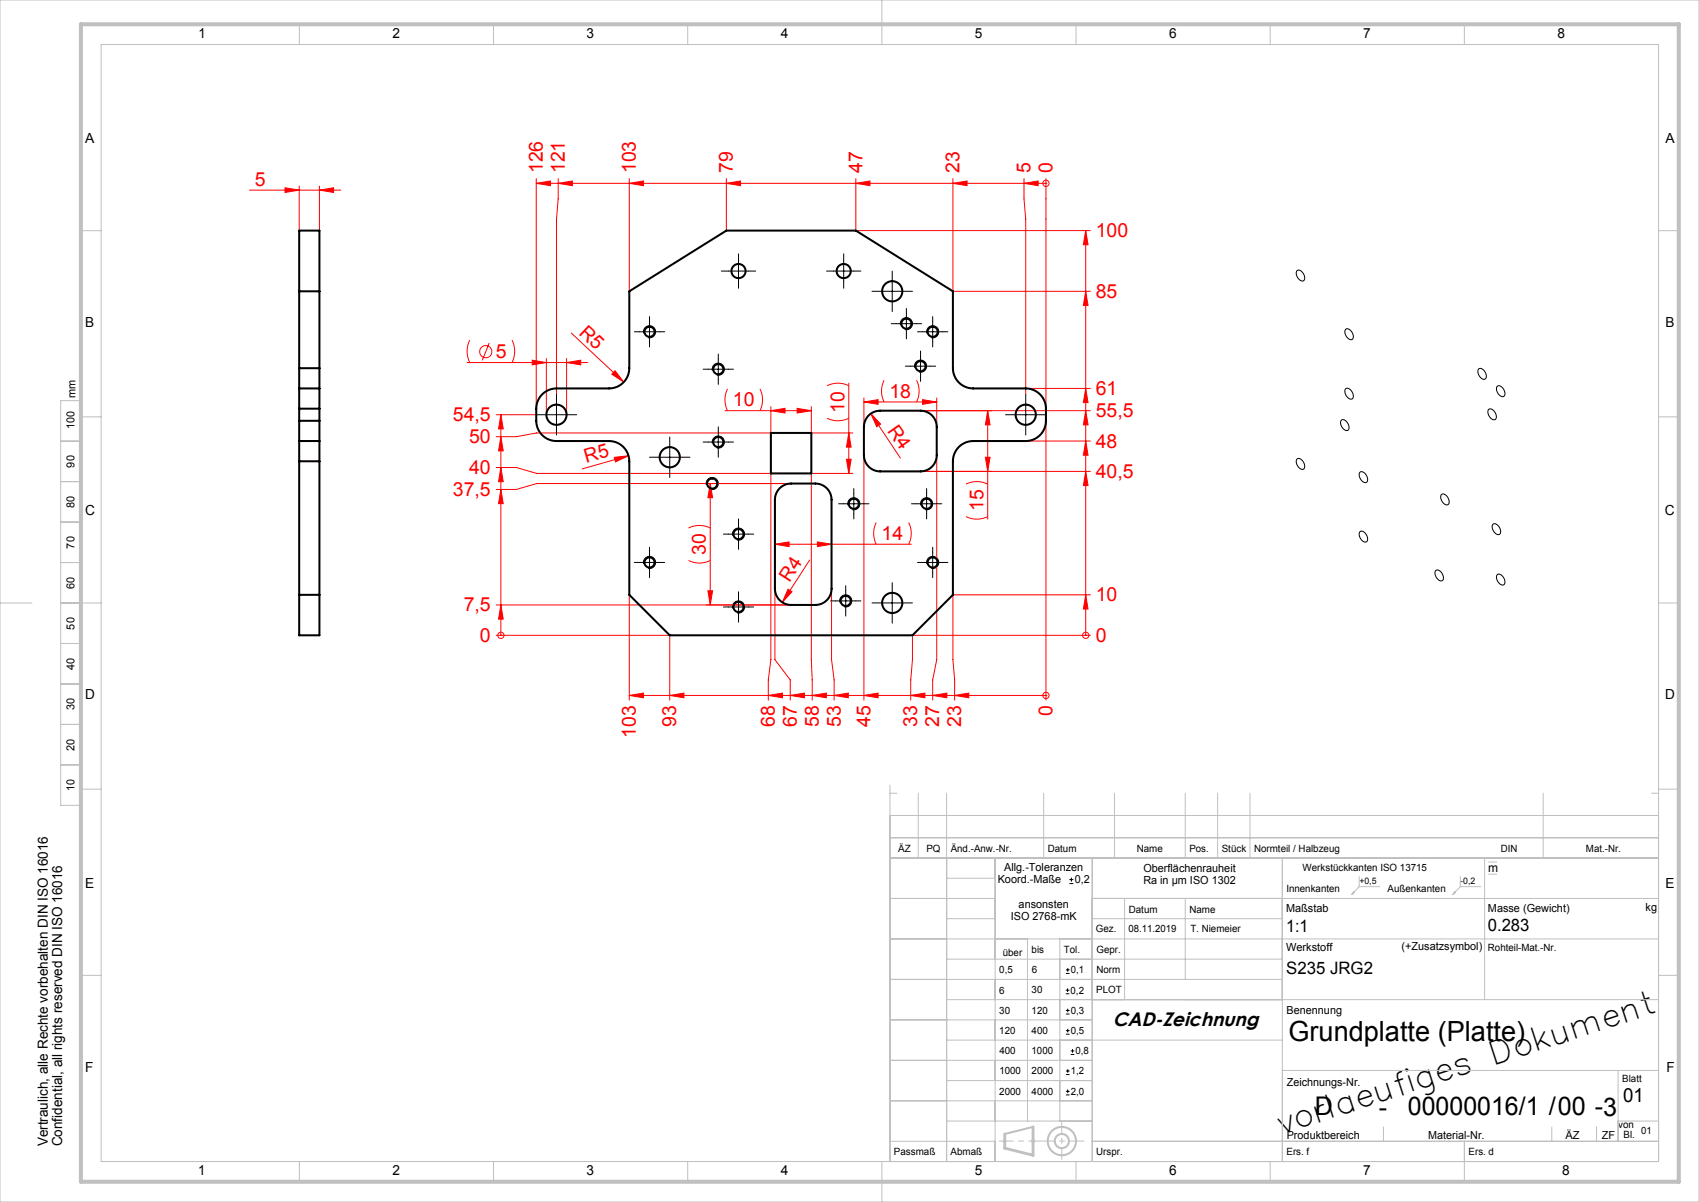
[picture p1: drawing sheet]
<svg xmlns="http://www.w3.org/2000/svg" width="420mm" height="297mm" viewBox="0 0 420 297" stroke-linecap="round" stroke-linejoin="round" font-family="sans-serif">
<g fill="none" stroke="#f00" stroke-width=".25">
<path d="M61.7 47h22.5M70.5 46.4l3.5 .6-3.5 .6zM74 46v11M79 47l3.5-.6v1.2zM79 46v11M132.6 45.3l3.5-.6v1.2zM132.6 45.3h126M132.6 44.1v56.9M138 44.1v5l-.4 5v43.4M138 45.3l3.5-.6v1.2zM155.6 45.3l3.5-.6v1.2zM155.6 44.1v27.9"/>
<path d="M179.6 44.1v12.9M179.6 45.3l3.5-.6v1.2zM211.6 45.3l3.5-.6v1.2zM211.6 44.1v12.9h58M235.6 44.1v27.9h34M235.6 45.3l3.5-.6v1.2zM253.1 44.1v5l.5 5v43.4M253.1 45.3l3.5-.6v1.2zM258.6 45.3h.1M258.6 44.1v56.9M268.4 57v100M268.4 57l.6 3.5h-1.2z"/>
<path d="M268.4 72l.6 3.5h-1.2zM115.5 89.6h29.8M116.1 84a6.2 6.2 0 0 0 0 5.6M120.9 84.7l-1.7 4.3M126.6 84a6.2 6.2 0 0 1 0 5.6M131.6 89l3.5 .6-3.5 .6zM135.1 88.6v13.9M140.1 89.6l3.5-.6v1.2zM140.1 88.6v13.9M141.2 82.3l13 12.1M152 91.6l2.2 2.8-3-2zM179.8 96.1a6 6 0 0 0 0 5.4"/>
<path d="M187.9 96.1a6 6 0 0 1 0 5.4M204.5 95.3a6 6 0 0 1 5.3 0M209.8 94.7v22.3M213.6 98.3v7.2M213.6 99.3h18M213.6 99.3l3.5-.6v1.2zM218.6 94a6 6 0 0 0 0 5.3M226.6 94a6 6 0 0 1 0 5.3M228.1 98.7l3.5 .6-3.5 .6zM231.6 98.3v7.2M253.6 96h16M268.4 96l.6 3.5h-1.2z"/>
<path d="M122.7 115.5h5l5 1.5h57.9v46l-.7 5v5M122.7 102.5h9.9M123.8 102.5v54.5M123.8 115.5l.6 3.5h-1.2zM123.8 107.9l.6 3.5h-1.2zM123.8 102.5l.6 3.5h-1.2zM151.8 113l3.6-.4-3.2 1.5zM155.4 112.6l-11.5 3.3M175.6 119.5v30M175.6 119.5l.6 3.5h-1.2zM179.2 101.5h21.4M190.6 101.5l3.5-.6v1.2z"/>
<path d="M190.6 100.5v6.5h-57.9l-5 .9h-5M195.6 119.5h-62.9l-5 1.4h-5M197.1 100.9l3.5 .6-3.5 .6zM200.6 100.5v6.5h10.2M204.5 103.3a6 6 0 0 0 5.3 0M209.2 113.5h1.2l-.6 3.5zM209.8 107l.6 3.5h-1.2zM210.8 117h-10.2v46l.2 10M213.6 112.5v60.5M215.3 102.2l2.4 2.6-1 .6zM215.3 102.2l7.3 11M227.6 116.5h42"/>
<path d="M227.6 101.5h42M231.6 112.5v50.5l-1 5v5M238.8 119.6a6 6 0 0 1 5.4 0M243.6 113h1.1l-.5 3.5zM244.2 101.5l.5 3.5h-1.1zM244.2 101.5v26.8M253.6 109h16M258.6 104v69M268.4 109l.6 3.5h-1.2zM268.4 116.5l.6 3.5h-1.2zM268.4 101.5l.6 3.5h-1.2zM123.8 120.9l.6 3.5h-1.2z"/>
<path d="M170.2 138.5a6 6 0 0 0 5.4 0M170.2 130.5a6 6 0 0 1 5.4 0M191.6 134.5h33.7M191.6 134.5l3.5-.6v1.2zM200.1 138.4l-6.7 10.4M202.1 133.9l3.5 .6-3.5 .6zM216.6 129.1a6 6 0 0 0 0 5.4M224.6 129.1a6 6 0 0 1 0 5.4M238.8 127.6a6 6 0 0 0 5.4 0M122.7 157h42.9v16M122.7 149.5h72.9M123.8 149.5l.6 3.5h-1.2z"/>
<path d="M123.8 157h.1M155.6 147v26M175 146h1.2l-.6 3.5zM191.6 145.5v17.5l3.8 5v5M194.8 145.6l1 .6-2.4 2.6zM205.6 145.5v17.5l.6 5v5M268.4 157h.1M268.4 147l.6 3.5h-1.2zM269.6 157h-44v6l-.5 5v5M269.6 147h-34v16l.4 5v5M155.6 171.8l3.5-.5v1.1zM155.6 171.8h103"/>
<path d="M165.6 171.8l3.5-.5v1.1zM189.9 171.8l3.5-.5v1.1zM195.4 171.8l3.5-.5v1.1zM200.8 171.8l3.5-.5v1.1zM206.2 171.8l3.5-.5v1.1zM213.6 171.8l3.5-.5v1.1zM225.1 171.8l3.5-.5v1.1zM230.6 171.8l3.5-.5v1.1zM236 171.8l3.5-.5v1.1zM258.6 171.8h.1"/>
<circle cx="258.6" cy="45.3" r=".77"/>
<circle cx="120.1" cy="86.9" r="1.5"/>
<circle cx="123.8" cy="157" r=".77"/>
<circle cx="268.4" cy="157" r=".77"/>
<circle cx="258.6" cy="171.8" r=".77"/>
</g>
<g fill="none" stroke="#000" stroke-width=".25">
<path d="M160.6 78.2v7.5M178.3 67h8.5M182.6 62.7v8.5M204.3 67h8.5M208.6 62.7v8.5M215.6 72h10M220.3 80h7.5M220.6 67v10M224.1 76.2v7.5M230.6 78.2v7.5M320.7 66.8a1.75 1.75 0 0 1 1.7 2.5 1.28 1.28 0 0 1-1.8-1.1 1.2 1.2 0 0 1 .1-1.4zM137.6 97.5v10"/>
<path d="M156.8 82h7.5M159.1 82.4a1.5 1.5 0 0 1 1.3-1.9 1.5 1.5 0 0 1 1.7 1.6 1.5 1.5 0 0 1-1.9 1.3M173.8 91.2h7.5M176.1 91.6a1.5 1.5 0 0 1 1.3-1.9 1.5 1.5 0 0 1 1.7 1.7 1.5 1.5 0 0 1-1.9 1.3M177.6 87.5v7.5M222.6 80.4a1.5 1.5 0 0 1 1.3-1.9 1.5 1.5 0 0 1 1.7 1.6 1.5 1.5 0 0 1-1.9 1.3M223.8 90.5h7.5M226.1 90.9a1.5 1.5 0 0 1 1.3-1.9 1.5 1.5 0 0 1 1.7 1.6 1.5 1.5 0 0 1-1.9 1.3M226.8 82h7.5M227.6 86.7v7.5M229.1 82.4a1.5 1.5 0 0 1 1.3-1.9 1.5 1.5 0 0 1 1.7 1.6 1.5 1.5 0 0 1-1.9 1.3M253.6 97.5v10"/>
<path d="M332.6 81.4a1.28 1.28 0 0 1 1.8 1 1.01 1.01 0 0 1-.4 1.5 1.94 1.94 0 0 1-1.4-2.5zM332.6 96.1a1.28 1.28 0 0 1 1.8 1 1.01 1.01 0 0 1-.4 1.5 1.94 1.94 0 0 1-1.4-2.5zM365.6 91.1a1.76 1.76 0 0 1 1.7 2.5 1.28 1.28 0 0 1-1.8-1.1 1.2 1.2 0 0 1 .1-1.4zM370.2 95.4a1.75 1.75 0 0 1 1.7 2.4 1.28 1.28 0 0 1-1.8-1 1.2 1.2 0 0 1 .1-1.4zM132.6 102.5h10M160.6 113h10M165.6 108v10M173.8 109.2h7.5M174.6 119.9a1.5 1.5 0 0 1 1.3-1.9 1.5 1.5 0 0 1 1.7 1.6 1.5 1.5 0 0 1-1.9 1.3M176.1 109.6a1.5 1.5 0 0 1 1.3-1.9 1.5 1.5 0 0 1 1.7 1.7 1.5 1.5 0 0 1-1.9 1.3M177.6 105.5v7.5M248.6 102.5h10"/>
<path d="M320.7 113.4a1.75 1.75 0 0 1 1.7 2.4 1.28 1.28 0 0 1-1.8-1 1.2 1.2 0 0 1 .1-1.4zM331.7 103.8a1.75 1.75 0 0 1 1.6 2.4 1.28 1.28 0 0 1-1.7-1 1.2 1.2 0 0 1 .1-1.4zM336.2 116.7a1.28 1.28 0 0 1 1.7 1 1.01 1.01 0 0 1-.4 1.6 1.94 1.94 0 0 1-1.3-2.6zM368.1 101.1a1.75 1.75 0 0 1 1.6 2.5 1.28 1.28 0 0 1-1.7-1.1 1.2 1.2 0 0 1 .1-1.4zM156.8 139h7.5M159.1 139.4a1.5 1.5 0 0 1 1.3-1.9 1.5 1.5 0 0 1 1.7 1.6 1.5 1.5 0 0 1-1.9 1.3M160.6 135.2v7.5M178.8 132h7.5M181.1 132.4a1.5 1.5 0 0 1 1.3-1.9 1.5 1.5 0 0 1 1.7 1.6 1.5 1.5 0 0 1-1.9 1.3M182.6 128.2v7.5M207.3 124.5h7.5M209.6 124.9a1.5 1.5 0 0 1 1.3-1.9 1.5 1.5 0 0 1 1.7 1.6 1.5 1.5 0 0 1-1.9 1.3"/>
<path d="M211.1 120.7v7.5M225.3 124.5h7.5M226.8 139h7.5M227.6 124.9a1.5 1.5 0 0 1 1.3-1.9 1.5 1.5 0 0 1 1.7 1.6 1.5 1.5 0 0 1-1.9 1.3M229.1 120.7v7.5M229.1 139.4a1.5 1.5 0 0 1 1.3-1.9 1.5 1.5 0 0 1 1.7 1.6 1.5 1.5 0 0 1-1.9 1.3M230.6 135.2v7.5M336.2 131.4a1.28 1.28 0 0 1 1.7 1 1.01 1.01 0 0 1-.4 1.6 1.94 1.94 0 0 1-1.3-2.6zM356.3 122.2a1.28 1.28 0 0 1 1.8 1 1.01 1.01 0 0 1-.4 1.6 1.94 1.94 0 0 1-1.4-2.6zM369 129.6a1.28 1.28 0 0 1 1.8 1 1.01 1.01 0 0 1-.4 1.5 1.94 1.94 0 0 1-1.4-2.5zM178.8 150h7.5M181.1 150.4a1.5 1.5 0 0 1 1.3-1.9 1.5 1.5 0 0 1 1.7 1.6 1.5 1.5 0 0 1-1.9 1.3"/>
<path d="M182.6 146.2v7.5M205.3 148.5h7.5M207.6 148.9a1.5 1.5 0 0 1 1.3-1.9 1.5 1.5 0 0 1 1.7 1.6 1.5 1.5 0 0 1-1.9 1.3M209.1 144.7v7.5M215.6 149h10M220.6 144v10M355 140.9a1.75 1.75 0 0 1 1.7 2.5 1.28 1.28 0 0 1-1.8-1.1 1.2 1.2 0 0 1 .1-1.4zM370.2 141.9a1.75 1.75 0 0 1 1.7 2.5 1.28 1.28 0 0 1-1.8-1 1.2 1.2 0 0 1 .1-1.5zM264.4 218.3h.9M264.4 217.3h.9M264.8 216.9v.9M263.5 239.6h.9"/>
<path d="M263.9 239.2v.9M263.5 245.5h.8M263.5 244.7h.8M263.5 255.5h.9M263.5 254.7h.9M263.5 250.6h.9M263.5 249.7h.9M263.5 240.5h.9M263.9 244.2v.9M263.9 249.2v.9M263.9 254.2v.9M264.7 259.7h.9"/>
<path d="M265.1 259.2v.9M263.5 270.5h.9M263.5 269.7h.9M263.5 265.5h.9M263.5 264.6h.9M263.9 269.2v.9M263.9 264.2v.9M264.7 260.5h.9"/>
</g>
<g fill="none" stroke="#c0c0c0" stroke-width=".25">
<path d="M0 0h420v297h-420zM25 11h385v276h-385zM74 6v5M122 6v5M170 6v5M218 0v11M266 6v5M314 6v5M362 6v5M20 57h5M410 57h5M15 99h5v100h-5z"/>
<path d="M15 119h5M15 109h5M20 103h5M410 103h5M15 139h5M15 129h5M0 149h7.9M15 149h10M15 159h5M410 149h5M15 169h5M15 179h5"/>
<path d="M15 189h5M20 195h5M220 194v93M220 196h1.7M227 196v16M234 196v91M258 196v16M275.5 196v16M293 196v16M301 196v16M309 196v16M381.5 196v16"/>
<path d="M408.3 196h1.7M410 195h5M220 212h190M220 207h190M220 201.5h190M234 217h12M246 212v75M270 212v75M317 212v75M336 216.6v2.5M336 219.1h5.1M336 219.1l-1.8 1.9"/>
<path d="M361 219.1h5.1M361 216.6v2.5M361 219.1l-1.8 1.9M367 212v35M368 213h2M368 216h2M220 232h190M220 222h26M234 227h12M234 237h83M254 232v45M262 232v45"/>
<path d="M270 222h140M270 227h47M278 222v25M293 222v20M334.6 220.4l.2 .2-.6 .4zM359.6 220.4l.2 .2-.6 .4zM20 241h5M220 242h97M220 252h50M234 247h176M234 257h83M410 241h5"/>
<path d="M220 262h50M220 272h50M234 267h36M234 277h36M317 264.5h93M342 278.4v3.6M383.6 278.4v3.6M394.7 278.4v3.6M400 277h10M400 264.5v17.5M74 287v5M122 287v5"/>
<path d="M170 287v5M218 287v10M220 282h26M247.9 281.9h1M248 281.6l.7 .7M248.4 281.4v1M248.7 281.6l-.7 .7M254.9 281.9h1M255 281.6l.7 .7M255.4 281.4v1M255.7 281.6l-.7 .7M266 287v5"/>
<path d="M270 282h140M314 287v5M362 282v10"/>
</g>
<g fill="none" stroke="#c0c0c0" stroke-width=".5">
<path d="M255.4 278.4l-7 1.8"/>
<circle cx="262.5" cy="281.9" r="3.5"/>
<circle cx="262.5" cy="281.9" r="1.75"/>
</g>
<path d="M262.5 286.5v-9.2" fill="none" stroke="#c0c0c0" stroke-width=".25" stroke-dasharray="6.3 1.3 1.3 1.3" stroke-dashoffset="3.7"/>
<path d="M247 281.9h21" fill="none" stroke="#c0c0c0" stroke-width=".25" stroke-dasharray="6.3 1.3 1.3 1.3" stroke-dashoffset="2.8"/>
<path d="M255.4 278.4v7l-7-1.7v-3.5" fill="none" stroke="#c0c0c0" stroke-width=".7"/>
<path d="M20 6h395v286h-395z" fill="none" stroke="#c0c0c0" stroke-width="1"/>
<g fill="#f00">
<path d="M152 91.6l2.2 2.8-3-2z"/>
<path d="M151.8 113l3.6-.4-3.2 1.5z"/>
<path d="M194.8 145.6l1 .6-2.4 2.6z"/>
<path d="M215.3 102.2l2.4 2.6-1 .6z"/>
<path d="M268.4 147l.6 3.5h-1.2zM268.4 109l.6 3.5h-1.2zM268.4 96l.6 3.5h-1.2zM268.4 72l.6 3.5h-1.2zM268.4 57l.6 3.5h-1.2zM123.8 149.5l.6 3.5h-1.2zM123.8 120.9l.6 3.5h-1.2zM123.8 115.5l.6 3.5h-1.2zM123.8 107.9l.6 3.5h-1.2zM123.8 102.5l.6 3.5h-1.2zM268.4 116.5l.6 3.5h-1.2zM268.4 101.5l.6 3.5h-1.2z"/>
<path d="M235.6 45.3l3.5-.6v1.2zM211.6 45.3l3.5-.6v1.2zM179.6 45.3l3.5-.6v1.2zM155.6 45.3l3.5-.6v1.2zM132.6 45.3l3.5-.6v1.2zM236 171.8l3.5-.5v1.1zM230.6 171.8l3.5-.5v1.1zM213.6 171.8l3.5-.5v1.1zM206.2 171.8l3.5-.5v1.1zM200.8 171.8l3.5-.5v1.1zM195.4 171.8l3.5-.5v1.1zM189.9 171.8l3.5-.5v1.1zM225.1 171.8l3.5-.5v1.1zM165.6 171.8l3.5-.5v1.1zM155.6 171.8l3.5-.5v1.1zM253.1 45.3l3.5-.6v1.2zM138 45.3l3.5-.6v1.2z"/>
<path d="M197.1 100.9l3.5 .6-3.5 .6zM190.6 101.5l3.5-.6v1.2zM202.1 133.9l3.5 .6-3.5 .6zM191.6 134.5l3.5-.6v1.2zM228.1 98.7l3.5 .6-3.5 .6zM213.6 99.3l3.5-.6v1.2z"/>
<path d="M131.6 89l3.5 .6-3.5 .6zM140.1 89.6l3.5-.6v1.2z"/>
<path d="M209.2 113.5h1.2l-.6 3.5zM209.8 107l.6 3.5h-1.2z"/>
<path d="M243.6 113h1.1l-.5 3.5zM244.2 101.5l.5 3.5h-1.1z"/>
<path d="M175.6 119.5l.6 3.5h-1.2zM175 146h1.2l-.6 3.5z"/>
<path d="M70.5 46.4l3.5 .6-3.5 .6zM79 47l3.5-.6v1.2z"/>
</g>
<g fill="none" stroke="#000" stroke-width=".5">
<path d="M74 72h5M155.6 72l24-15h32l24 15v19a5 5 0 0 0 5 5h13a5 5 0 0 1 5 5v3a5 5 0 0 1-5 5h-13a5 5 0 0 0-5 5v33l-10 10h-60l-10-10v-33a5 5 0 0 0-5-5h-13a5 5 0 0 1-5-5v-3a5 5 0 0 1 5-5h13a5 5 0 0 0 5-5zM74 96v5M74 91v5M74 96h5M74 91v-34h5v34M74 91h5M79 96v5M79 91v5M74 104v5M74 109v5M74 109h5"/>
<path d="M74 114v43h5v-43M74 101h5M74 104h5M74 101v3M74 114h5M79 104v5M79 109v5M79 101v3M190.6 107h10v10h-10zM214.7 102.6l1.3-.8 1-.3h10.6a4 4 0 0 1 4 4v7a4 4 0 0 1-4 4h-10a4 4 0 0 1-4-4v-7.5l.3-1.1zM192.7 120.6l1.3-.8 1-.3h6.6a4 4 0 0 1 4 4v22a4 4 0 0 1-4 4h-6a4 4 0 0 1-4-4v-22l.3-1.6zM74 147h5"/>
<circle cx="182.6" cy="67" r="1.75"/>
<circle cx="208.6" cy="67" r="1.75"/>
<circle cx="220.6" cy="72" r="2.5"/>
<circle cx="224.1" cy="80" r="1.25"/>
<circle cx="160.6" cy="82" r="1.25"/>
<circle cx="177.6" cy="91.2" r="1.25"/>
<circle cx="227.6" cy="90.5" r="1.25"/>
<circle cx="230.6" cy="82" r="1.25"/>
<circle cx="137.6" cy="102.5" r="2.5"/>
<circle cx="165.6" cy="113" r="2.5"/>
<circle cx="176.1" cy="119.5" r="1.25"/>
<circle cx="177.6" cy="109.2" r="1.25"/>
<circle cx="253.6" cy="102.5" r="2.5"/>
<circle cx="160.6" cy="139" r="1.25"/>
<circle cx="182.6" cy="132" r="1.25"/>
<circle cx="211.1" cy="124.5" r="1.25"/>
<circle cx="229.1" cy="124.5" r="1.25"/>
<circle cx="230.6" cy="139" r="1.25"/>
<circle cx="182.6" cy="150" r="1.25"/>
<circle cx="209.1" cy="148.5" r="1.25"/>
<circle cx="220.6" cy="149" r="2.5"/>
</g>
<text font-size="7.8" x="317.2" y="280.1" transform="rotate(-18 317.2 280.1)">vorlaeufiges Dokument</text>
<text font-size="6.9" x="318.5" y="257.2">Grundplatte (Platte)</text>
<g font-size="6.3">
<text x="325" y="275.4">D</text>
<text x="340.8" y="275.7">-</text>
<text x="348" y="275.4">00000016/1 /00 -3</text>
</g>
<g font-size="4.8" fill="#f00">
<text x="63" y="45.9">5</text>
<text x="134.2" y="42.8" transform="rotate(-90 134.2 42.8)">126</text>
<text x="139.6" y="42.8" transform="rotate(-90 139.6 42.8)">121</text>
<text x="157.2" y="42.8" transform="rotate(-90 157.2 42.8)">103</text>
<text x="181.2" y="42.8" transform="rotate(-90 181.2 42.8)">79</text>
<text x="213.2" y="42.8" transform="rotate(-90 213.2 42.8)">47</text>
<text x="237.2" y="42.8" transform="rotate(-90 237.2 42.8)">23</text>
<text x="254.7" y="42.8" transform="rotate(-90 254.7 42.8)">5</text>
<text x="260.2" y="42.8" transform="rotate(-90 260.2 42.8)">0</text>
<text x="270.9" y="58.6">100</text>
<text x="270.9" y="73.6">85</text>
<text x="142.9" y="82.4" transform="rotate(43 142.9 82.4)">R5</text>
<text x="122.6" y="88.5">5</text>
<text x="181.2" y="100.4">10</text>
<text x="208.7" y="102" transform="rotate(-90 208.7 102)">10</text>
<text x="219.9" y="98.2">18</text>
<text x="270.9" y="97.6">61</text>
<text x="112" y="104.1">54,5</text>
<text x="219.2" y="106.4" transform="rotate(55 219.2 106.4)">R4</text>
<text x="270.9" y="103.1">55,5</text>
<text x="116" y="109.5">50</text>
<text x="270.9" y="110.6">48</text>
<text x="116" y="117.1">40</text>
<text x="144.9" y="114.5" transform="rotate(-16 144.9 114.5)">R5</text>
<text x="270.9" y="118.1">40,5</text>
<text x="112" y="122.5">37,5</text>
<text x="243.1" y="126.3" transform="rotate(-90 243.1 126.3)">15</text>
<text x="174.5" y="137.2" transform="rotate(-90 174.5 137.2)">30</text>
<text x="217.9" y="133.4">14</text>
<text x="195.2" y="144.1" transform="rotate(-57 195.2 144.1)">R4</text>
<text x="270.9" y="148.6">10</text>
<text x="114.6" y="151.1">7,5</text>
<text x="118.6" y="158.6">0</text>
<text x="270.9" y="158.6">0</text>
<text x="167.2" y="179.7" transform="rotate(-90 167.2 179.7)">93</text>
<text x="191.5" y="179.7" transform="rotate(-90 191.5 179.7)">68</text>
<text x="197" y="179.7" transform="rotate(-90 197 179.7)">67</text>
<text x="202.4" y="179.7" transform="rotate(-90 202.4 179.7)">58</text>
<text x="207.8" y="179.7" transform="rotate(-90 207.8 179.7)">53</text>
<text x="215.2" y="179.7" transform="rotate(-90 215.2 179.7)">45</text>
<text x="226.8" y="179.7" transform="rotate(-90 226.8 179.7)">33</text>
<text x="232.2" y="179.7" transform="rotate(-90 232.2 179.7)">27</text>
<text x="237.6" y="179.7" transform="rotate(-90 237.6 179.7)">23</text>
<text x="260.2" y="177" transform="rotate(-90 260.2 177)">0</text>
<text x="157.2" y="182.4" transform="rotate(-90 157.2 182.4)">103</text>
</g>
<g font-size="4.8">
<text x="275.1" y="253.4">CAD-Zeichnung</text>
<text x="401.2" y="272.3">01</text>
</g>
<g font-size="4.2">
<text x="318" y="230.2">1:1</text>
<text x="367.8" y="230.1">0.283</text>
<text x="317.9" y="240.6">S235 JRG2</text>
</g>
<g font-size="3.4">
<text x="49" y="9.3">1</text>
<text x="97" y="9.3">2</text>
<text x="145" y="9.3">3</text>
<text x="193" y="9.3">4</text>
<text x="241" y="9.3">5</text>
<text x="289.1" y="9.3">6</text>
<text x="337" y="9.3">7</text>
<text x="385" y="9.3">8</text>
<text x="21" y="35.3">A</text>
<text x="411.7" y="35.3">A</text>
<text x="21.1" y="80.8">B</text>
<text x="411.7" y="80.7">B</text>
<text x="21.1" y="127.3">C</text>
<text x="411.6" y="127.3">C</text>
<text x="21.1" y="172.8">D</text>
<text x="411.6" y="172.7">D</text>
<text x="21" y="219.3">E</text>
<text x="411.7" y="219.3">E</text>
<text x="21.1" y="264.8">F</text>
<text x="411.9" y="264.8">F</text>
<text x="11.9" y="283.3" transform="rotate(-90 11.9 283.3)">Vertraulich, alle Rechte vorbehalten DIN ISO 16016</text>
<text x="15.4" y="283.3" transform="rotate(-90 15.4 283.3)">Confidential, all rights reserved DIN ISO 16016</text>
<text x="49" y="290.3">1</text>
<text x="97.1" y="290.3">2</text>
<text x="145" y="290.4">3</text>
<text x="193.1" y="290.4">4</text>
<text x="241" y="290.3">5</text>
<text x="289" y="290.3">6</text>
<text x="337" y="290.3">7</text>
<text x="386.2" y="290.4">8</text>
</g>
<text font-size="3" x="367.9" y="215.5">m</text>
<g font-size="2.7">
<text x="18.6" y="98.2" transform="rotate(-90 18.6 98.2)">mm</text>
<text x="18.4" y="106" transform="rotate(-90 18.4 106)">100</text>
<text x="18.4" y="115.5" transform="rotate(-90 18.4 115.5)">90</text>
<text x="18.4" y="125.5" transform="rotate(-90 18.4 125.5)">80</text>
<text x="18.4" y="135.5" transform="rotate(-90 18.4 135.5)">70</text>
<text x="18.4" y="145.5" transform="rotate(-90 18.4 145.5)">60</text>
<text x="18.4" y="155.5" transform="rotate(-90 18.4 155.5)">50</text>
<text x="18.4" y="165.5" transform="rotate(-90 18.4 165.5)">40</text>
<text x="18.4" y="175.5" transform="rotate(-90 18.4 175.5)">30</text>
<text x="18.4" y="185.5" transform="rotate(-90 18.4 185.5)">20</text>
<text x="18.4" y="195.5" transform="rotate(-90 18.4 195.5)">10</text>
<text x="248.3" y="215.3">Allg.-Toleranzen</text>
<text x="282.7" y="215.4">Oberflächenrauheit</text>
<text x="246.6" y="218.3">Koord.-Maße</text>
<text x="265.7" y="218.3">0,2</text>
<text x="282.6" y="218.4">Ra in µm ISO 1302</text>
<text x="249.9" y="227.3">ISO 2768-mK</text>
<text x="251.8" y="224.3">ansonsten</text>
<text x="317.9" y="225.3">Maßstab</text>
<text x="367.8" y="225.3">Masse (Gewicht)</text>
<text x="406.8" y="225.2">kg</text>
<text x="317.9" y="234.9">Werkstoff</text>
<text x="346.5" y="234.9">(+Zusatzsymbol)</text>
<text x="318.1" y="250.5">Benennung</text>
<text x="318.1" y="268.4">Zeichnungs-Nr.</text>
<text x="318.1" y="281.5">Produktbereich</text>
<text x="353.1" y="281.4">Material-Nr.</text>
<text x="387" y="281.4">ÄZ</text>
<text x="396" y="281.4">ZF</text>
</g>
<g font-size="2.5">
<text x="222" y="210.5">ÄZ</text>
<text x="229" y="210.5">PQ</text>
<text x="235" y="210.5">Änd.-Anw.-Nr.</text>
<text x="259" y="210.5">Datum</text>
<text x="281" y="210.5">Name</text>
<text x="294" y="210.5">Pos.</text>
<text x="302" y="210.5">Stück</text>
<text x="310" y="210.5">Normteil / Halbzeug</text>
<text x="322" y="215.3">Werkstückkanten ISO 13715</text>
<text x="371" y="210.5">DIN</text>
<text x="392" y="210.5">Mat.-Nr.</text>
<text x="318" y="220.5">Innenkanten</text>
<text x="343" y="220.5">Außenkanten</text>
<text x="279" y="225.5">Datum</text>
<text x="294" y="225.5">Name</text>
<text x="270.9" y="230.2">Gez.</text>
<text x="279" y="230.2">08.11.2019</text>
<text x="294.3" y="230.2">T. Niemeier</text>
<text x="247.9" y="236.3">über</text>
<text x="255" y="235.5">bis</text>
<text x="263" y="235.5">Tol.</text>
<text x="271" y="235.5">Gepr.</text>
<text x="367.8" y="234.9">Rohteil-Mat.-Nr.</text>
<text x="247" y="245.5">6</text>
<text x="247" y="240.5">0,5</text>
<text x="255" y="245.5">30</text>
<text x="255.1" y="240.5">6</text>
<text x="264.7" y="245.5">0,2</text>
<text x="264.7" y="240.5">0,1</text>
<text x="271" y="245.5">PLOT</text>
<text x="271" y="240.5">Norm</text>
<text x="247" y="250.5">30</text>
<text x="255" y="250.5">120</text>
<text x="264.7" y="250.5">0,3</text>
<text x="247" y="255.5">120</text>
<text x="255" y="255.5">400</text>
<text x="264.7" y="255.5">0,5</text>
<text x="247.1" y="260.5">400</text>
<text x="255" y="260.5">1000</text>
<text x="265.9" y="260.5">0,8</text>
<text x="247.1" y="265.5">1000</text>
<text x="255" y="265.5">2000</text>
<text x="264.7" y="265.5">1,2</text>
<text x="401" y="267.3">Blatt</text>
<text x="247" y="270.5">2000</text>
<text x="255" y="270.5">4000</text>
<text x="264.7" y="270.5">2,0</text>
<text x="400" y="278.8">von</text>
<text x="401.3" y="281.1">Bl.</text>
<text x="405.7" y="280.2">01</text>
<text x="221" y="285.3">Passmaß</text>
<text x="235" y="285.3">Abmaß</text>
<text x="271" y="285.3">Urspr.</text>
<text x="318" y="285.3">Ers. f</text>
<text x="363" y="285.3">Ers. d</text>
</g>
<g font-size="2.2">
<text x="336" y="218.4">+0,5</text>
<text x="361" y="218.4">-0,2</text>
</g>
</svg>
